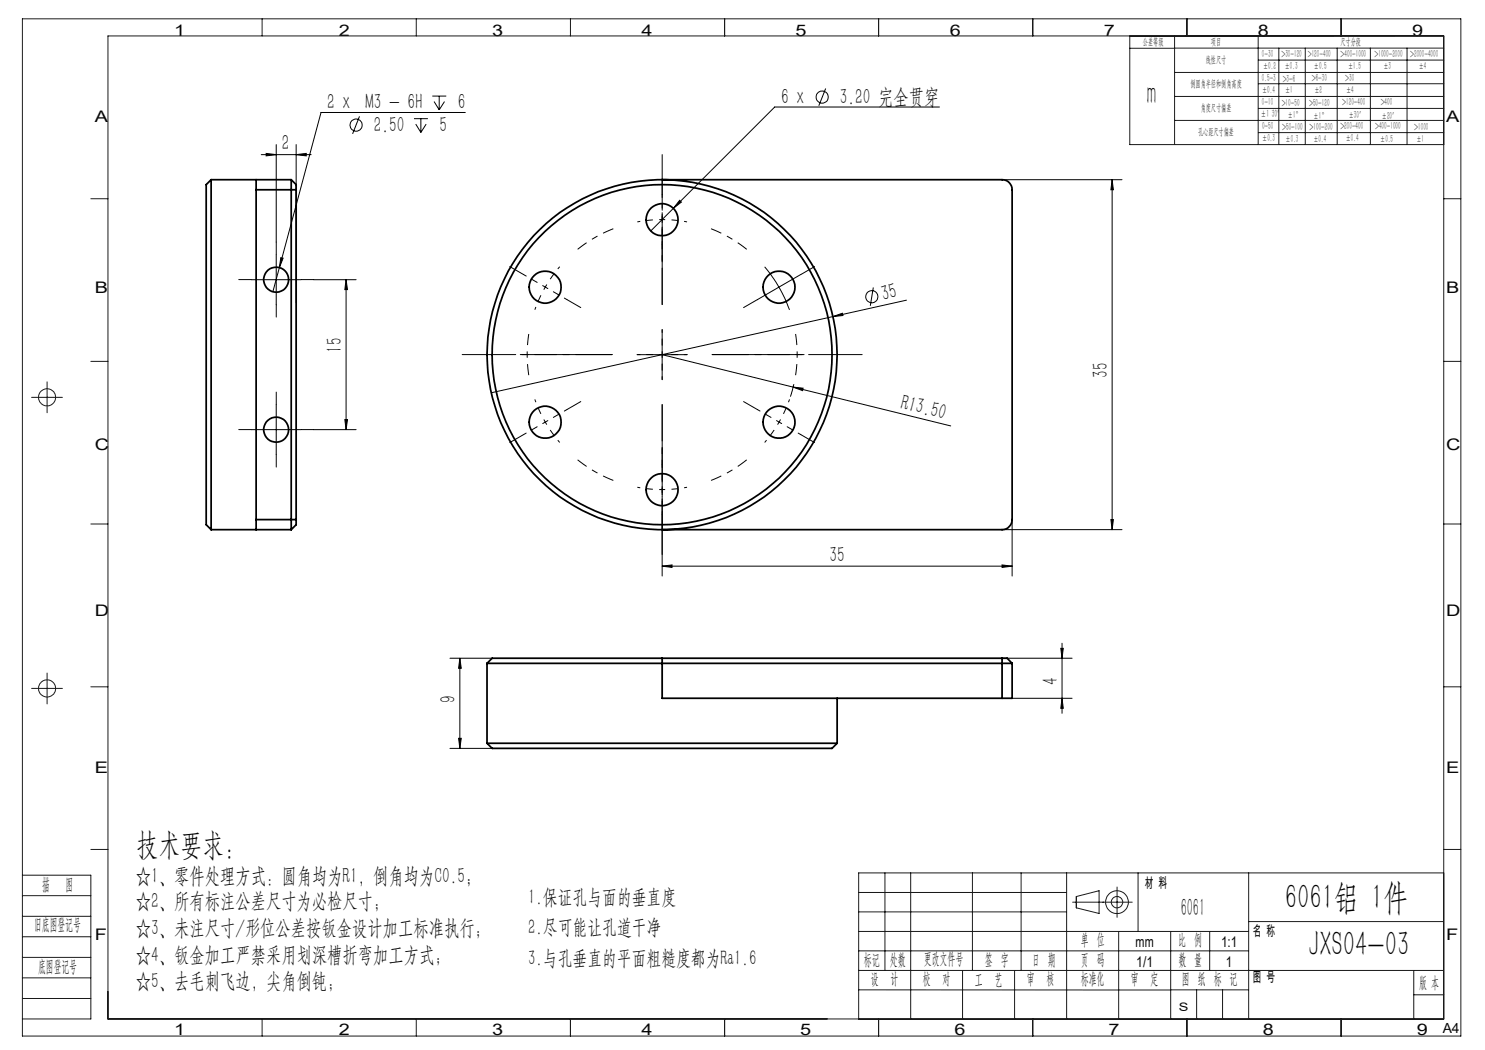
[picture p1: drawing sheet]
<svg xmlns="http://www.w3.org/2000/svg" width="297mm" height="210mm" viewBox="0 0 297 210" stroke-linecap="round" stroke-linejoin="round" font-family="sans-serif">
<g fill="none" stroke="#000" stroke-width=".2">
<path d="M86.5 19.2h2.8M87.8 19.2v2.8M165.1 17.7l-1.3 3.5M52.2 30.9h10M53.2 30.7l2 .2-2 .3zM55.2 28.9v19.5M59.2 30.9l2-.2v.5zM59.2 28.9v31.7M71.9 23.3l-1.4 3.5M82.8 23.7h2.8M83.1 24.8l1.1 1.7M84.2 23.7v2.8"/>
<path d="M85.2 24.8l-1 1.7M86.8 20.3l1 1.7M88.9 20.3l-1.1 1.7M93.1 22.5h-28.9l-8.3 31M187.9 21.4h-33l-24.8 24.8M200.4 35.9h24M222.4 35.9v70M222.4 35.9l.3 2.1h-.5zM50.2 55.9h10M55.2 50.9v10.1M55.9 53.5l-1.3 4.8M56.2 51.5l.4 .1-.7 1.9z"/>
<path d="M62.7 55.9h8.5M69.2 55.9v30M69.2 55.9l.3 2h-.5zM135.9 40.1l.4 .3-1.6 1.3zM152.9 53.4l1.2 1.4 1.7 2.6M155.8 57.4l1.2 2.2 .9 2.4M155.8 57.4l-4.3 2.5M160.1 54.9l-4.3 2.5M174.7 57.5l-.6 3.7M127.4 70.9h10M132.4 70.9l26.2 6.5M132.4 65.9v10"/>
<path d="M158.6 77.4l2 .2-.1 .5zM158.6 77.4l31.5 7.8M158.8 76.8l-.7 2.5M166.6 63.3l1.9-.7 .1 .5zM166.6 63.3l-68.4 15.3M181.3 60l-14.7 3.3M50.2 85.9h10M55.2 80.9v10M62.7 85.9h8.5M69 83.9h.5l-.3 2zM132.4 99.3v15.9M132.4 113.2l2-.2v.5z"/>
<path d="M132.4 113.2h70M200.4 105.9h24M200.4 113l2 .2-2 .3zM202.4 103.9v11.3M222.2 103.9h.5l-.3 2zM90 131.6h8.4M92 131.6v18.1M92 131.6l.3 2.1h-.6zM200.4 131.6h14M202.4 139.7h12M212.2 129.7h.5l-.3 1.9zM212.4 128.6v14.1"/>
<path d="M212.4 139.7l.3 2h-.5zM90 149.7h8.4M91.7 147.7h.6l-.3 2z"/>
<circle cx="164.5" cy="19.4" r="1.21"/>
<circle cx="71.2" cy="25" r="1.2"/>
<circle cx="174.4" cy="59.3" r="1.21"/>
</g>
<path d="M109.1 57.4l-1.2 2.2-.9 2.4M109.1 57.4l1.3-2.1 1.5-2M132.4 43.9l-2.5 .1-2.4 .4M132.4 43.9l2.5 .1 2.5 .4M109.1 84.4l1.3 2.1 1.5 2M109.1 84.4l-1.2-2.2-.9-2.3M132.4 97.9l2.5-.1 2.5-.3M132.4 97.9l-2.5-.1-2.4-.3M155.8 84.4l1.2-2.2 .9-2.3M155.8 84.4l-1.3 2.1-1.6 2" fill="none" stroke="#000" stroke-width=".2" stroke-dasharray="30.5 1.3 1.3 1.3" stroke-dashoffset="29.9" stroke-linecap="butt"/>
<path d="M122.7 45.7a27 27 0 0 0-7.2 4.2M149.3 49.9a27 27 0 0 0-7.1-4.2M105.8 66.8a27 27 0 0 0 0 8.2M159.1 75a27 27 0 0 0 0-8.2M115.5 92a27 27 0 0 0 7.2 4.1M142.2 96.1a27 27 0 0 0 7.1-4.1" fill="none" stroke="#000" stroke-width=".2" stroke-dasharray="30.5 1.3 1.3 1.3" stroke-dashoffset="28.2" stroke-linecap="butt"/>
<g fill="none" stroke="#191924" stroke-width=".2">
<path d="M4.5 3.8h287.7v203.4h-287.7zM52.4 3.8v3.4M83.3 3.8v3.4M114.1 3.8v3.4M144.9 3.8v3.4M175.7 3.8v3.4M206.6 3.8v3.4M226 7.2v21.7h62.7M226 9.7h8.9M234.9 7.2v21.7M234.9 9.6h53.8M234.9 14.5h53.8"/>
<path d="M234.9 19.3h53.8M237.4 3.8v3.4M251.6 7.2v21.7M251.7 12h37M251.7 16.7h37M255.8 9.6v19.3M261.1 9.6v19.3M267.4 9.6v19.3M268.2 3.8v3.4M274.1 9.6v7.2M274.1 16.9v12M281.4 9.6v7.2"/>
<path d="M281.4 16.9v12M18.2 39.7h3.4M234.9 24.1h53.8M251.7 21.7h37M251.7 26.5h37M288.7 39.7h3.5M6.3 79.5h6.2M9.4 76.4v6.1M18.2 72.3h3.4M288.7 72.3h3.5M18.2 104.8h3.4M288.7 104.8h3.5"/>
<path d="M6.3 137.7h6.2M9.4 134.6v6.2M18.2 137.4h3.4M288.7 137.4h3.5M4.5 175h13.7v28.8h-13.7M4.5 179.1h13.7M18.2 169.9h3.4M171.7 178.5h41.6M177 174.6v19.5M182.1 174.6v29.2M194.5 174.6v19.5M204.2 174.6v19.5"/>
<path d="M213.3 174.6v29.2M215.3 179.3l4.5-1.2v4.6l-4.5-1.1zM223.4 177.4v6.1M227.6 174.6v11.7M249.7 174.6v29.2M288.7 174.6h-117v29.2h117M288.7 169.9h3.5M4.5 191.5h13.7M4.5 183.3h13.7M4.5 187.4h13.7M4.5 195.6h13.7M4.5 199.7h13.7"/>
<path d="M171.7 194.1h117M171.7 198h62.4M171.7 190.2h78M171.7 182.4h41.6M171.7 186.3h78M192.5 194.1v9.7M202.9 194.1v9.7M214.5 180.4h11.9M223.7 186.3v17.5M234.1 198h15.6M234.1 186.3v17.5M239.3 198v5.8"/>
<path d="M241.9 186.3v7.8M244.5 198v5.8M249.7 184.3h39M282.8 194.1v9.7M282.8 199h5.9M52.4 203.8v3.4M83.3 203.8v3.4M114.1 203.8v3.4M144.9 203.8v3.4M175.7 203.8v3.4M206.6 203.8v3.4M237.4 203.8v3.4"/>
<path d="M268.2 203.8v3.4M288.7 203.8h-267.1v-196.6h267.1v196.6"/>
<circle cx="9.4" cy="79.5" r="1.71"/>
<circle cx="9.4" cy="137.7" r="1.71"/>
<circle cx="223.4" cy="180.4" r="2.28"/>
<circle cx="223.4" cy="180.4" r="1.14"/>
</g>
<g fill="none" stroke="#000" stroke-width=".2" stroke-dasharray="30.5 1.3 1.3 1.3">
<path d="M132.4 38.9v-3.2M50.2 55.9h-2.5M55.2 50.9v-2.5M60.2 55.9h2.5M104.7 54.9l-2.7-1.6M113.4 59.9l2.8 1.6M132.4 48.9v3.2M151.5 59.9l-2.8 1.6M160.1 54.9l2.8-1.6M55.2 60.9v2.5M50.2 85.9h-2.5M55.2 80.9v-2.5"/>
<path d="M55.2 90.9v2.5M60.2 85.9h2.5M104.7 86.9l-2.7 1.6M113.4 81.9l2.8-1.6M132.4 92.9v-3.2M151.5 81.9l-2.8-1.6M160.1 86.9l2.8 1.6M132.4 102.9v3.2"/>
</g>
<g fill="none" stroke="#000" stroke-width=".2" stroke-dasharray="30.5 1.3 1.3 1.3" stroke-dashoffset="29.9">
<path d="M109.1 57.4l-4.4-2.5M109.1 57.4l4.3 2.5M132.4 43.9v-5M132.4 43.9v5M132.4 70.9v-5M132.4 70.9h-5M132.4 70.9v5M132.4 70.9h5M109.1 84.4l-4.4 2.5M109.1 84.4l4.3-2.5M132.4 97.9v5M132.4 97.9v-5"/>
<path d="M155.8 84.4l4.3 2.5M155.8 84.4l-4.3-2.5"/>
</g>
<path d="M122.4 70.9h-18.3M132.4 60.9v-18.4M142.4 70.9h18.4M132.4 80.9v18.4" fill="none" stroke="#000" stroke-width=".2" stroke-dasharray="30.5 1.3 1.3 1.3" stroke-dashoffset="23.2"/>
<path d="M122.4 70.9h-30M132.4 60.9v-30M142.4 70.9h30M132.4 80.9v30" fill="none" stroke="#000" stroke-width=".2" stroke-dasharray="30.5 1.3 1.3 1.3" stroke-dashoffset="15"/>
<g fill="#000">
<path d="M158.6 77.4l2 .2-.1 .5zM166.6 63.3l1.9-.7 .1 .5z"/>
<path d="M222.4 35.9l.3 2.1h-.5zM222.2 103.9h.5l-.3 2zM92 131.6l.3 2.1h-.6zM91.7 147.7h.6l-.3 2zM212.2 129.7h.5l-.3 1.9zM212.4 139.7l.3 2h-.5zM69.2 55.9l.3 2h-.5zM69 83.9h.5l-.3 2z"/>
<path d="M135.9 40.1l-1.2 1.6 1.6-1.3zM56.2 51.5l-.3 2 .7-1.9zM53.2 30.7l2 .2-2 .3zM59.2 30.9l2-.2v.5z"/>
<path d="M200.4 113l2 .2-2 .3zM132.4 113.2l2-.2v.5z"/>
</g>
<g fill="none" stroke="#000" stroke-width=".35">
<path d="M42.2 35.9v70M42.2 35.9l-1 1v68l1 1M42.2 35.9h16M51.2 35.9v2.1M51.2 38h8M51.2 38v65.9M58.2 35.9v70M58.2 35.9l1 1v1.1M59.2 38v65.9M132.4 35.9h68a1.99 1.99 0 0 1 2 2.1v65.9a2.05 2.05 0 0 1-2 2h-68M42.2 105.9h16M51.2 103.9v2"/>
<path d="M51.2 103.9h8M59.2 103.9v1l-1 1M97.4 132.7h105M97.4 132.7v16M132.4 131.6h-34l-1 1.1M132.4 131.6v8.1h68M132.4 131.6h68M167.4 139.7v9M200.4 131.6h1l1 1.1M200.4 131.6v8.1M202.4 132.7v7h-2M97.4 148.7h70"/>
<path d="M97.4 148.7l1 1h68l1-1"/>
<circle cx="55.2" cy="55.9" r="2.5"/>
<circle cx="109" cy="57.4" r="3.2"/>
<circle cx="132.4" cy="43.9" r="3.2"/>
<circle cx="155.8" cy="57.4" r="3.2"/>
<circle cx="132.4" cy="70.9" r="35"/>
<circle cx="132.4" cy="70.9" r="34"/>
<circle cx="55.2" cy="85.9" r="2.5"/>
<circle cx="109" cy="84.4" r="3.2"/>
<circle cx="132.4" cy="97.9" r="3.2"/>
<circle cx="155.8" cy="84.4" r="3.2"/>
</g>
<g font-size="7.1">
<text x="257" y="181.8">6061铝 1件</text>
<text x="261.7" y="191.1">JXS04-03</text>
</g>
<text font-size="6.3" fill="#0a0605" x="229.4" y="20.8">m</text>
<text font-size="6.3" x="27.3" y="170.9">技术要求：</text>
<text font-size="5" fill="#0a0605" x="236.1" y="183.2">6061</text>
<g font-size="4.4">
<text x="65.5" y="21.8">2 x M3 - 6H</text>
<text x="91.5" y="21.8">6</text>
<text x="156.2" y="20.7">6 x</text>
<text x="168" y="20.7">3.20 完全贯穿</text>
<text x="74.8" y="26.3">2.50</text>
<text x="87.9" y="26.3">5</text>
<text x="56.4" y="30">2</text>
<text x="176.6" y="60.2" transform="rotate(-13 176.6 60.2)">35</text>
<text x="68.4" y="70.5" transform="rotate(-90 68.4 70.5)">15</text>
<text x="221.6" y="75.6" transform="rotate(-90 221.6 75.6)">35</text>
<text x="180" y="81.8" transform="rotate(14 180 81.8)">R13.50</text>
<text x="165.9" y="112.3">35</text>
<text x="211.6" y="136.9" transform="rotate(-90 211.6 136.9)">4</text>
<text x="91.1" y="140.7" transform="rotate(-90 91.1 140.7)">9</text>
<text x="27.2" y="176.7">☆1、零件处理方式：圆角均为R1，倒角均为C0.5；</text>
</g>
<g font-size="4.4" fill="#0a0605">
<text x="27.2" y="181.7">☆2、所有标注公差尺寸为必检尺寸；</text>
<text x="27.2" y="187">☆3、未注尺寸/形位公差按钣金设计加工标准执行；</text>
<text x="27.2" y="192.3">☆4、钣金加工严禁采用划深槽折弯加工方式；</text>
<text x="27.2" y="197.7">☆5、去毛刺飞边，尖角倒钝；</text>
</g>
<g font-size="4.2">
<text x="105.6" y="180.8">1.保证孔与面的垂直度</text>
<text x="105.6" y="186.9">2.尽可能让孔道干净</text>
<text x="105.6" y="192.9">3.与孔垂直的平面粗糙度都为Ra1.6</text>
</g>
<g font-size="3.4" fill="#0a0605">
<text x="8.4" y="178">描</text>
<text x="13.1" y="178">图</text>
<text x="6.8" y="186">旧底图登记号</text>
<text x="7.6" y="194.4">底图登记号</text>
</g>
<g font-size="3.3" fill="#0a0605">
<text x="216.2" y="189">单 位</text>
<text x="235.7" y="189">比 例</text>
<text x="172.8" y="192.9">标记</text>
<text x="174.2" y="196.7">设</text>
<text x="178" y="192.9">处数</text>
<text x="178.1" y="196.7">计</text>
<text x="184.6" y="196.8">校</text>
<text x="184.8" y="192.9">更改文件号</text>
<text x="188.5" y="196.8">对</text>
<text x="195" y="196.9">工</text>
<text x="197" y="192.9">签 字</text>
<text x="198.9" y="196.9">艺</text>
<text x="205.4" y="196.8">审</text>
<text x="206.4" y="192.9">日 期</text>
<text x="209.3" y="196.8">核</text>
<text x="216.2" y="196.8">标准化</text>
<text x="216.2" y="193">页 码</text>
<text x="226.2" y="196.8">审</text>
<text x="230.1" y="196.8">定</text>
<text x="235.7" y="192.9">数 量</text>
<text x="236.4" y="196.8">图 纸 标 记</text>
<text x="283.8" y="197.5">版 本</text>
</g>
<g font-size="3.2" fill="#0a0605">
<text x="34.9" y="7.2">1</text>
<text x="67.8" y="7.2">2</text>
<text x="98.4" y="7.1">3</text>
<text x="128.3" y="7.2">4</text>
<text x="159.1" y="7.1">5</text>
<text x="190" y="7.1">6</text>
<text x="220.8" y="7.2">7</text>
<text x="251.6" y="7.1">8</text>
<text x="282.4" y="7.1">9</text>
<text x="19" y="24.3">A</text>
<text x="289.2" y="24.3">A</text>
<text x="19" y="58.6">B</text>
<text x="289.2" y="58.6">B</text>
<text x="19" y="90">C</text>
<text x="289.2" y="90">C</text>
<text x="19" y="123.1">D</text>
<text x="289.2" y="123.1">D</text>
<text x="19" y="154.6">E</text>
<text x="289.2" y="154.6">E</text>
<text x="19" y="187.9">F</text>
<text x="289.2" y="187.9">F</text>
<text x="34.9" y="207">1</text>
<text x="67.8" y="207">2</text>
<text x="98.4" y="207">3</text>
<text x="128.3" y="207">4</text>
<text x="160.1" y="207">5</text>
<text x="190.9" y="207">6</text>
<text x="221.7" y="207">7</text>
<text x="252.5" y="207">8</text>
<text x="283.4" y="207">9</text>
</g>
<g font-size="3" fill="#0a0605">
<text x="227.1" y="189.5">mm</text>
<text x="244.2" y="189.5">1:1</text>
<text x="227.3" y="193.3">1/1</text>
<text x="245.2" y="193.4">1</text>
</g>
<g font-size="2.8" fill="#0a0605">
<text x="229" y="177.6">材 料</text>
<text x="250.6" y="187.2">名 称</text>
<text x="250.6" y="196.4">图 号</text>
<text x="288.5" y="206.5">A4</text>
</g>
<text font-size="2.3" fill="#0a0605" x="235.8" y="202.1">S</text>
<text font-size="2.1" fill="#0a0605" x="252.2" y="23.4">±1 30′ ±1</text>
<g font-size="2" fill="#0a0605">
<text x="228.6" y="8.9">公差等级</text>
<text x="242.2" y="9">项目</text>
<text x="252.4" y="11.4">0-30</text>
<text x="256.3" y="11.3">&gt;30-120</text>
<text x="261.6" y="11.4">&gt;120-400</text>
<text x="268.1" y="8.9">尺寸分段</text>
<text x="268.1" y="11.4">&gt;400-1000</text>
<text x="274.9" y="11.4">&gt;1000-2000</text>
<text x="282" y="11.5">&gt;2000-4000</text>
<text x="238.1" y="17.4">倒圆角半径和倒角高度</text>
<text x="241.2" y="12.5">线性尺寸</text>
<text x="252.4" y="16.3">0.5-3</text>
<text x="252.6" y="13.9">±0.2</text>
<text x="256.5" y="16.4">&gt;3-6</text>
<text x="257" y="13.8">±0.3</text>
<text x="262.4" y="16.2">&gt;6-30</text>
<text x="262.8" y="13.9">±0.5</text>
<text x="269" y="16.2">&gt;30</text>
<text x="269.6" y="13.8">±1.5</text>
<text x="276.7" y="13.8">±3</text>
<text x="283.8" y="13.8">±4</text>
<text x="240.1" y="22.2">角度尺寸偏差</text>
<text x="252.4" y="21">0-10</text>
<text x="252.4" y="18.5">±0.4</text>
<text x="256.3" y="21.1">&gt;10-50</text>
<text x="257" y="18.6">±1</text>
<text x="261.8" y="21.1">&gt;50-120</text>
<text x="262.7" y="23.8">±1°</text>
<text x="262.9" y="18.7">±2</text>
<text x="268.4" y="21">&gt;120-400</text>
<text x="269.2" y="18.6">±4</text>
<text x="269.7" y="23.7">±30′</text>
<text x="276.1" y="21">&gt;400</text>
<text x="276.4" y="23.8">±20′</text>
<text x="239.6" y="27.1">孔心距尺寸偏差</text>
<text x="252.4" y="25.9">0-50</text>
<text x="252.4" y="28.2">±0.3</text>
<text x="256.4" y="26">&gt;50-100</text>
<text x="257.1" y="28.3">±0.3</text>
<text x="261.9" y="26">&gt;100-200</text>
<text x="262.7" y="28.4">±0.4</text>
<text x="268.1" y="25.9">&gt;200-400</text>
<text x="269.2" y="28.2">±0.4</text>
<text x="275" y="25.8">&gt;400-1000</text>
<text x="276.1" y="28.3">±0.5</text>
<text x="282.9" y="26">&gt;1000</text>
<text x="283.3" y="28.4">±1</text>
</g>
<text font-size="1.9" fill="#0a0605" x="259.1" y="23.7">°</text>
</svg>
